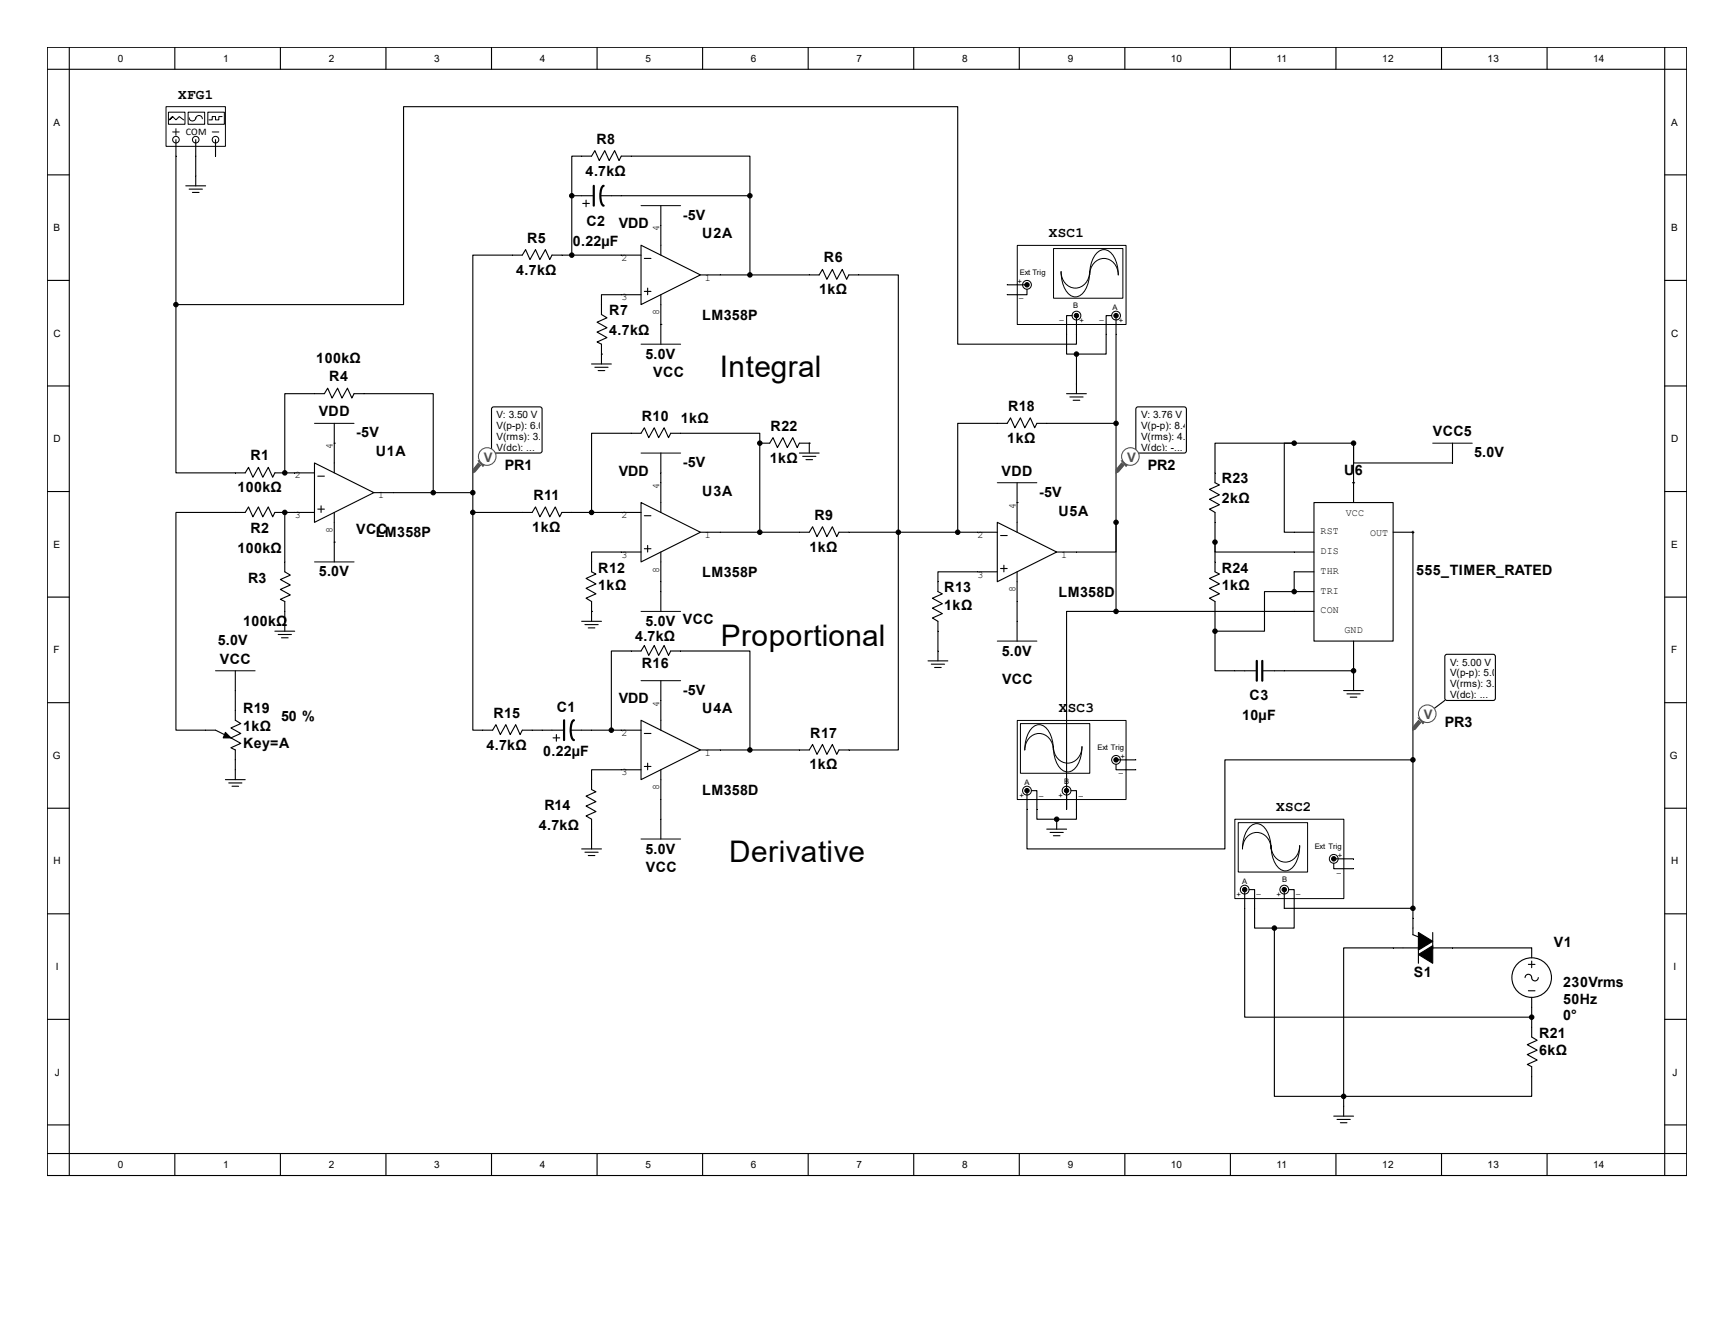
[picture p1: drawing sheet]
<svg xmlns="http://www.w3.org/2000/svg" width="279mm" height="216mm" viewBox="0 0 279 216" stroke-linecap="round" stroke-linejoin="round" font-family="sans-serif">
<g fill="none" stroke="#000" stroke-width=".18">
<path d="M7.6 7.6h264.2v181.8h-264.2zM7.6 11.2h264.2M11.2 7.6v181.8M28.2 7.6v3.6M45.2 7.6v3.6M62.2 7.6v3.6M79.2 7.6v3.6M96.2 7.6v3.6M113.2 7.6v3.6M130.2 7.6v3.6M147.2 7.6v3.6M164.2 7.6v3.6"/>
<path d="M181.2 7.6v3.6M198.3 7.6v3.6M215.3 7.6v3.6M232.3 7.6v3.6M249.3 7.6v3.6M268.2 7.6v181.8M7.6 28.2h3.6M92.1 31.5h3.6M92.1 31.5v9.6M93.9 32.8h1.1M94.4 32.2v1.1M96.7 31.5h24.1v12.8"/>
<path d="M101.7 25.2h-1.6l-.4 .7-.7-1.6-.8 1.6-.8-1.6-.8 1.6-.7-1.6-.6 .9h-3.2v6.3M103.3 39.5l9.6 4.8-9.6 4.8zM106.5 33.1v8M268.2 28.2h3.6M7.6 45.2h3.6M82.6 41.1h1.6l.5-.9 .7 1.6 .9-1.6 .7 1.6 .9-1.6 .7 1.6 .3-.7h14.4M95.3 58.6h3.2M95.9 59.2h2.1M96.4 59.7h1M96.9 57.1h.1M103.3 47.5h-6.4v3.2l.9 .5-1.6 .7 1.6 .9-1.6 .7 1.6 .9-1.6 .7 .7 .4v3.1M103.8 41.6h1.1"/>
<path d="M103.8 47h1.1M104.4 46.4v1.1M106.5 47.5v4.8M112.9 44.3h3.1M130.4 44.3h1.6l.5-.9 .7 1.6 .9-1.6 .7 1.6 .9-1.6 .7 1.6 .4-.7h1.6M268.2 45.2h3.6M7.6 62.2h3.6M7.6 79.2h3.6M37.9 76.2h1.6l.5-.9 .8 1.6 .8-1.6 .7 1.6 .9-1.6 .7 1.6 .4-.7h6.4M45.9 76.2v-12.8h6.4l.5-.9 .7 1.6 .9-1.6 .7 1.6 .9-1.6 .7 1.6 .3-.7h12.8v16M50.7 74.6l9.5 4.8-9.5 4.8zM51.2 76.7h1.1"/>
<path d="M53.9 71.4h.1M53.9 68.2v8M60.2 79.4h16v3.2M106.5 73v9.6M109.7 69.8h-1.6l-.4 .7-.7-1.6-.9 1.6-.7-1.6-.9 1.6-.7-1.6-.5 .9h-8v12.8M163.9 77.8v8M168.7 68.2h-1.6l-.4 .7-.7-1.6-.9 1.6-.7-1.6-.9 1.6-.7-1.6-.5 .9h-8v17.6M268.2 62.2h3.6M268.2 79.2h3.6M7.6 96.2h3.6M37.9 82.6h1.6l.5-.9 .8 1.6 .8-1.6 .7 1.6 .9-1.6 .7 1.6 .4-.7h6.4M45.9 82.6v9.5l.9 .6-1.6 .7 1.6 .9-1.6 .7 1.6 .9-1.6 .7 .7 .3v4.8"/>
<path d="M51.2 82h1.1M51.7 81.5v1.1M53.9 82.6v4.7M76.2 82.6h9.6l.5-.9 .7 1.6 .9-1.6 .7 1.6 .9-1.6 .7 1.6 .3-.7h12.8M76.2 82.6v35h3.2l.5-.8 .7 1.6 .9-1.6 .7 1.6 .9-1.6 .7 1.6 .4-.8h6.7M95.3 98.5h.1M103.3 81l9.6 4.8-9.6 4.7zM103.3 88.9h-8v3.2l.7 .4-1.6 .7 1.6 .9-1.6 .7 1.6 .9-1.6 .7 .9 .5v3.2M103.8 83.1h1.1M103.8 88.4h1.1M104.4 87.9v1M106.5 88.9v4.8"/>
<path d="M112.9 85.8h3.1M128.8 85.8h1.6l.5-.9 .7 1.6 .9-1.6 .7 1.6 .9-1.6 .7 1.6 .4-.7h25.5M144.7 85.8v35h-9.5l-.4 .7-.7-1.6-.9 1.6-.7-1.6-.9 1.6-.7-1.6-.5 .9h-1.6M160.7 84.2l9.6 4.7-9.6 4.8zM160.7 92.1h-9.6v3.2l.7 .4-1.6 .7 1.6 .9-1.6 .7 1.6 .9-1.6 .7 .9 .5v6.4M161.2 86.3h1.1M161.2 91.6h1.1M161.8 91.1v1M163.9 81h.1M163.9 92.1v4.8M170.3 88.9h3.2M268.2 96.2h3.6"/>
<path d="M7.6 113.2h3.6M44.3 101.7h3.2M44.8 102.2h2.2M45.4 102.8h1M89.1 118.9h1.1M89.6 118.4v1M92 117.6h11.3M93.7 100.1h3.2M94.3 100.6h2.1M94.8 101.2h1.1M98.5 117.6v-12.7h4.8l.5-.9 .7 1.6 .9-1.6 .7 1.6 .9-1.6 .7 1.6 .4-.7h12.7v15.9M103.3 116l9.6 4.8-9.6 4.8z"/>
<path d="M103.8 118.2h1.1M106.5 109.7v7.9M149.5 106.5h3.2M150.1 107h2.1M150.6 107.5h1.1M268.2 113.2h3.6M7.6 130.2h3.6M93.7 136.8h3.2M94.3 137.3h2.1M94.8 137.8h1.1M103.3 124h-8v3.2l.7 .4-1.6 .7 1.6 .9-1.6 .7 1.6 .9-1.6 .7 .9 .5v4.8M103.8 123.5h1.1"/>
<path d="M104.4 123v1M106.5 124v4.8M112.9 120.8h3.1M268.2 130.2h3.6M7.6 147.2h3.6M268.2 147.2h3.6M7.6 164.2h3.6M268.2 164.2h3.6M7.6 181.3h3.6M7.6 185.9h264.2M28.2 185.9v3.5M45.2 185.9v3.5"/>
<path d="M62.2 185.9v3.5M79.2 185.9v3.5M96.2 185.9v3.5M113.2 185.9v3.5M130.2 185.9v3.5M147.2 185.9v3.5M164.2 185.9v3.5M181.2 185.9v3.5M198.3 185.9v3.5M215.3 185.9v3.5M232.3 185.9v3.5M249.3 185.9v3.5"/>
<path d="M268.2 181.3h3.6"/>
</g>
<path d="M95.7 29.9v3.2M97.3 29.9a2.13 2.13 0 0 0-.5 2.1 1.13 1.13 0 0 0 .5 1.1M90.9 116v3.2M92.5 116a2.13 2.13 0 0 0-.5 2.1 1.13 1.13 0 0 0 .5 1.1" fill="none" stroke="#000" stroke-width=".35"/>
<g fill="#000" stroke="#000" stroke-width=".18">
<circle cx="92.1" cy="31.5" r=".35"/>
<circle cx="120.8" cy="31.5" r=".35"/>
<circle cx="92.1" cy="41.1" r=".35"/>
<circle cx="120.8" cy="44.3" r=".35"/>
<circle cx="45.9" cy="76.2" r=".35"/>
<circle cx="69.8" cy="79.4" r=".35"/>
<circle cx="76.2" cy="79.4" r=".35"/>
<circle cx="45.9" cy="82.6" r=".35"/>
<circle cx="76.2" cy="82.6" r=".35"/>
<circle cx="95.3" cy="82.6" r=".35"/>
<circle cx="144.7" cy="85.8" r=".35"/>
<circle cx="154.3" cy="85.8" r=".35"/>
<circle cx="98.5" cy="117.6" r=".35"/>
<circle cx="120.8" cy="120.8" r=".35"/>
</g>
<path d="M103.3 33.1h6.4M50.7 68.2h6.3M103.3 73h6.4M160.7 77.8h6.4M103.3 109.7h6.4" fill="none" stroke="#000" stroke-width=".16"/>
<path d="M164 39.6h17.4v12.7h-17.4z" fill="#fff"/>
<path d="M163.9 39.5h17.5v12.8h-17.5z" fill="none" stroke="#000" stroke-width=".16"/>
<path d="M169.8 40.1h11.1v7.9h-11.1z" fill="#fff"/>
<path d="M169.8 40h11.1v8h-11.1zM171 43.8a2.36 2.36 0 0 0 3.3 2.4 2.69 2.69 0 0 0 1.3-2.4 4.8 4.8 0 0 1-1.4 3.7 1.66 1.66 0 0 1-2.6-.9 6 6 0 0 1-.6-2.8zM176.6 40.9a1.54 1.54 0 0 1 2.6 0 5.2 5.2 0 0 1 1 3.4 2.36 2.36 0 0 0-3.3-2.4 2.69 2.69 0 0 0-1.3 2.4 5.6 5.6 0 0 1 1-3.4z" fill="none" stroke="#000" stroke-width=".16"/>
<g fill="#fff" stroke="#000" stroke-width=".16">
<circle cx="173.4" cy="50.9" r=".71"/>
<circle cx="179.8" cy="50.9" r=".71"/>
<circle cx="165.5" cy="45.9" r=".71"/>
</g>
<g fill="none" stroke="#000" stroke-width=".18">
<path d="M101.7 25.2h19.1v6.3M82.6 41.1h-6.4v38.3M106.5 52.3h.1M106.5 52.3v3.2M120.8 44.3h9.6M162.3 45.9h3M165.5 46.6v.9h-3.2M172.7 50.9h-.8v6.2h1.6M173.5 50.9v3M173.5 57.1v6.3M179.1 50.9h-.9v6.2h-4.7M179.8 51.2v2.7"/>
<path d="M171.9 63.4h3.1M172.4 64h2.1M172.9 64.5h1.1M37.9 82.6h-9.5v35h6.3l2.5 1.3M53.9 87.3h.1M53.9 87.3v3.2M106.5 93.7v4.8M116 85.8h6.4M163.9 96.9v6.4M37.9 108.1v7.9l.9 .6-1.6 .7 1.6 .9-1.6 .7 1.6 .9-1.6 .7 .7 .3v4.8M36.3 125.6h3.2M36.9 126.1h2.1"/>
<path d="M37.4 126.7h1M106.5 128.8v6.4M120.8 120.8h8M224.5 152.7h4M227.7 147.9v2.7l.8 .4M228.5 152.5v2.7M230.9 150.2v2.7M230.9 152.7h3.1M246.3 155.4h1M246.3 159.6h1M246.8 152.7v1.6M246.8 154.9v1"/>
<path d="M247.9 157.5a.53 .53 0 0 1-.6 .5 .53 .53 0 0 1-.5-.5 .53 .53 0 0 0-.5-.5 .53 .53 0 0 0-.6 .5M246.8 165.5v1.6l.9 .5-1.6 .7 1.6 .9-1.6 .7 1.6 .9-1.6 .7 .7 .4v1.6M246.8 160.7v1.6"/>
<circle cx="246.8" cy="157.5" r="3.2"/>
</g>
<g fill="#000" stroke="#000" stroke-width=".16">
<circle cx="165.5" cy="45.9" r=".35"/>
<circle cx="173.4" cy="50.9" r=".35"/>
<circle cx="179.8" cy="50.9" r=".35"/>
</g>
<g fill="#000" stroke="#000" stroke-width=".18">
<path d="M36.3 118l.9 .9h-1.2zM228.5 150.2l2.4 1.5-2.4 1.4zM228.5 153.8l2.4-1.4v2.8z"/>
<circle cx="173.4" cy="57.1" r=".35"/>
<circle cx="122.4" cy="85.8" r=".35"/>
</g>
<path d="M103.3 55.5h6.4M50.7 90.5h6.3M103.3 98.5h6.4M34.7 108.1h6.4M160.7 103.3h6.4M103.3 135.2h6.4" fill="none" stroke="#000" stroke-width=".16"/>
<path d="M199 132h17.5v12.8h-17.5z" fill="#fff"/>
<path d="M199 132h17.5v12.8h-17.5z" fill="none" stroke="#000" stroke-width=".16"/>
<path d="M199.6 132.6h11.1v7.9h-11.1z" fill="#fff"/>
<path d="M199.5 132.5h11.2v8h-11.2zM201.2 133.4a1.54 1.54 0 0 1 2.6 0 5.2 5.2 0 0 1 1 3.4 2.36 2.36 0 0 0-3.3-2.4 2.69 2.69 0 0 0-1.3 2.4 5.6 5.6 0 0 1 1-3.4zM204.8 136.2a2.36 2.36 0 0 0 3.3 2.4 2.69 2.69 0 0 0 1.3-2.4 4.8 4.8 0 0 1-1.4 3.8 1.66 1.66 0 0 1-2.5-.9 6 6 0 0 1-.7-2.9z" fill="none" stroke="#000" stroke-width=".16"/>
<g fill="#fff" stroke="#000" stroke-width=".16">
<circle cx="206.9" cy="143.3" r=".71"/>
<circle cx="200.6" cy="143.3" r=".71"/>
<circle cx="214.9" cy="138.4" r=".71"/>
</g>
<g fill="none" stroke="#000" stroke-width=".18">
<path d="M109.7 69.8h12.7v1.6M122.4 71.4h1.6l.6-.9 .7 1.6 .8-1.6 .8 1.6 .8-1.6 .7 1.6 .4-.7h1.6M122.4 71.4h.1M122.4 71.4v14.4M128.8 73h3.2M129.3 73.5h2.2M129.9 74.1h1M130.4 71.4h.1M130.4 71.4v1.6M208.5 71.4h-12.7v6.4l.7 .3-1.6 .7 1.6 .9-1.6 .7 1.6 .9-1.6 .7 .9 .6v9.5l.7 .4-1.6 .7 1.6 .9-1.6 .7 1.6 .9-1.6 .7 .9 .5v4.8M208.5 71.4h-1.6v14.4h4.8M208.5 71.4h9.6"/>
<path d="M217.9 77.8h.4M218.1 71.4v3.2h15.9v-3.2M218.1 71.4v9.6M179.8 84.2v4.7h-6.3M195.8 87.3v1.6h15.9M208.5 95.3h-4.8v6.4h-7.9M208.5 98.5h3.2M208.5 95.3h3.2M211.7 81h12.8v22.3h-12.8zM211.7 92.1h-3.2v3.2M224.5 85.8h3.3M227.7 85.6v.3"/>
<path d="M195.8 101.7v6.4h6.5M203.6 108.1h14.5M216.5 111.3h3.2M217 111.8h2.2M217.6 112.3h1M218.1 103.3v8M214.9 139.1v.9h3.2M215.1 138.4h3M200.6 143.7v20.2h46.2M201.3 143.3h.9v6.2h3.1M205.3 149.5v27.1h11.2M206.9 143.3v3h20.8v1.6"/>
<path d="M207.6 143.3h.9v6.2h-3.2M224.5 152.7h-8v23.9M234 152.7h12.8M214.9 179.8h3.2M216.5 176.6v3.2M246.8 173.5v3.1h-30.3M246.8 162.3v3.2M215.4 180.4h2.2M216 180.9h1"/>
</g>
<g fill="#000" stroke="#000" stroke-width=".16">
<circle cx="214.9" cy="138.4" r=".35"/>
<circle cx="200.6" cy="143.3" r=".35"/>
<circle cx="206.9" cy="143.3" r=".35"/>
</g>
<g fill="#000" stroke="#000" stroke-width=".18">
<circle cx="122.4" cy="71.4" r=".35"/>
<circle cx="208.5" cy="71.4" r=".35"/>
<circle cx="218.1" cy="71.4" r=".35"/>
<circle cx="179.8" cy="84.2" r=".35"/>
<circle cx="195.8" cy="87.3" r=".35"/>
<circle cx="208.5" cy="95.3" r=".35"/>
<circle cx="195.8" cy="101.7" r=".35"/>
<circle cx="218.1" cy="108.1" r=".35"/>
<circle cx="205.3" cy="149.5" r=".35"/>
<circle cx="227.7" cy="146.3" r=".35"/>
<circle cx="216.5" cy="176.6" r=".35"/>
<circle cx="246.8" cy="163.9" r=".35"/>
</g>
<path d="M202.5 106.5v3.2M203.4 106.5v3.2" fill="none" stroke="#000" stroke-width=".35"/>
<path d="M230.9 71.4h6.3" fill="none" stroke="#000" stroke-width=".16"/>
<path d="M26.8 17.2h9.5v6.4h-9.5z" fill="#fff"/>
<path d="M26.8 17.2h9.5v6.4h-9.5z" fill="none" stroke="#000" stroke-width=".16"/>
<circle cx="28.3" cy="22.5" r=".53" fill="#fff" stroke="#000" stroke-width=".16"/>
<path d="M28.4 22.5v1.1" fill="none" stroke="#000" stroke-width=".18"/>
<path d="M27.8 21.3h1.1" fill="none" stroke="#000" stroke-width=".16"/>
<circle cx="31.5" cy="22.5" r=".53" fill="#fff" stroke="#000" stroke-width=".16"/>
<path d="M31.5 22.5v1.1" fill="none" stroke="#000" stroke-width=".18"/>
<circle cx="34.7" cy="22.5" r=".53" fill="#fff" stroke="#000" stroke-width=".16"/>
<path d="M28.4 20.7v1.1M34.2 21.3h1.1" fill="none" stroke="#000" stroke-width=".16"/>
<path d="M34.7 22.5v1.1" fill="none" stroke="#000" stroke-width=".18"/>
<path d="M27.2 18.1h2.6v1.9h-2.6z" fill="#fff"/>
<path d="M27.1 18.1h2.7v1.9h-2.7zM27.3 19.3l.5-.5-.5 .5 .5-.5 .6 .5 .5-.5 .7 .5" fill="none" stroke="#000" stroke-width=".16"/>
<path d="M30.4 18.1h2.6v1.9h-2.6z" fill="#fff"/>
<path d="M30.3 18.1h2.7v1.9h-2.7zM30.5 19a.53 .53 0 0 0 .5 .5 .53 .53 0 0 0 .5-.5M31.5 19.1a.53 .53 0 0 1 .6-.5 .53 .53 0 0 1 .5 .5" fill="none" stroke="#000" stroke-width=".16"/>
<path d="M33.5 18.1h2.7v1.9h-2.7z" fill="#fff"/>
<path d="M33.5 18.1h2.7v1.9h-2.7zM35.8 18.8h-.5v.5h-.6v-.5h-.5v.5h-.5" fill="none" stroke="#000" stroke-width=".16"/>
<g fill="none" stroke="#000" stroke-width=".18">
<path d="M28.4 23.6v25.5M29.9 29.9h3.2M30.5 30.5h2.1M31 31h1.1M31.5 23.6v6.3M34.7 23.6v1.6M28.4 49.1h36.6v-31.9h89.3v38.3h19.2v-1.6M28.4 49.1v27.1h9.5M116 44.3h4.8M138.4 44.3h6.3v41.5M179.8 53.9v30.3M168.7 68.2h11.1"/>
<path d="M122.4 85.8h6.4M116 120.8h4.8"/>
</g>
<g fill="#000" stroke="#000" stroke-width=".18">
<circle cx="28.3" cy="49.1" r=".35"/>
<circle cx="179.8" cy="68.2" r=".35"/>
</g>
<path d="M164 116.1h17.4v12.7h-17.4z" fill="#fff"/>
<path d="M163.9 116.1h17.5v12.7h-17.5z" fill="none" stroke="#000" stroke-width=".16"/>
<path d="M164.5 116.6h11.1v8h-11.1z" fill="#fff"/>
<path d="M164.4 116.6h11.2v8h-11.2zM166.1 117.5a1.54 1.54 0 0 1 2.6 0 5.2 5.2 0 0 1 1 3.3 2.36 2.36 0 0 0-3.3-2.4 2.69 2.69 0 0 0-1.3 2.4 5.6 5.6 0 0 1 1-3.3zM169.7 120.3a2.36 2.36 0 0 0 3.3 2.4 2.69 2.69 0 0 0 1.3-2.4 4.8 4.8 0 0 1-1.4 3.8 1.66 1.66 0 0 1-2.5-.9 6 6 0 0 1-.7-2.9z" fill="none" stroke="#000" stroke-width=".16"/>
<g fill="#fff" stroke="#000" stroke-width=".16">
<circle cx="171.9" cy="127.4" r=".71"/>
<circle cx="165.5" cy="127.4" r=".71"/>
<circle cx="179.8" cy="122.4" r=".71"/>
</g>
<g fill="none" stroke="#000" stroke-width=".18">
<path d="M179.8 98.5h-7.9v31.9v-3M179.8 98.5h28.7M179.8 84.2v14.3M227.7 85.8v60.5M166.2 127.4h.9v4.6h3.2M168.7 133.6h3.2M169.2 134.1h2.1M169.7 134.7h1.1M170.3 132h.1M170.3 132v1.6M172.6 127.4h.9v4.6h-3.2M179.8 123.1v.9h3.2"/>
<path d="M180 122.4h3M227.7 122.4h-30.3v14.4h-31.9v-9.1"/>
</g>
<g fill="#000" stroke="#000" stroke-width=".16">
<circle cx="165.5" cy="127.4" r=".35"/>
<circle cx="171.9" cy="127.4" r=".35"/>
<circle cx="179.8" cy="122.4" r=".35"/>
</g>
<g fill="#000" stroke="#000" stroke-width=".18">
<circle cx="179.8" cy="98.5" r=".35"/>
<circle cx="170.3" cy="132" r=".35"/>
<circle cx="227.7" cy="122.4" r=".35"/>
</g>
<path d="M79.4 65.6h7.8l.1 .3v6.9l-.3 .2-7.6-.1-.2-.3v-6.7z" fill-rule="evenodd" fill="#fff" stroke="#000" stroke-width=".18"/>
<path d="M79.2 73l-.7 .5" fill="none" stroke="#000" stroke-width=".18"/>
<path d="M77.1 74.6l.3 .4-.9 1-.3 .2v-.5z" fill-rule="evenodd" fill="#505050"/>
<path d="M77.1 74.6l.3 .4-.9 1-.3 .2v-.5z" fill="none" stroke="#505050" stroke-width=".17"/>
<path d="M77.1 74.3h.2l.7 .7-.2 .1z" fill-rule="evenodd" fill="#505050"/>
<path d="M77.1 74.3h.2l.7 .7-.2 .1z" fill="none" stroke="#505050" stroke-width=".17"/>
<circle cx="78.5" cy="73.6" r="1.42" fill="#fff"/>
<circle cx="78.5" cy="73.6" r="1.42" fill="none" stroke="#505050" stroke-width=".17"/>
<path d="M183.2 65.6h7.8l.2 .3-.1 6.9-.3 .2-7.6-.1-.2-.3v-6.7z" fill-rule="evenodd" fill="#fff" stroke="#000" stroke-width=".18"/>
<path d="M183 73l-.9 .5" fill="none" stroke="#000" stroke-width=".18"/>
<path d="M180.7 74.6l.4 .4-.9 1-.4 .2v-.5z" fill-rule="evenodd" fill="#505050"/>
<path d="M180.7 74.6l.4 .4-.9 1-.4 .2v-.5z" fill="none" stroke="#505050" stroke-width=".17"/>
<path d="M180.7 74.3h.2l.7 .7-.2 .1z" fill-rule="evenodd" fill="#505050"/>
<path d="M180.7 74.3h.2l.7 .7-.2 .1z" fill="none" stroke="#505050" stroke-width=".17"/>
<circle cx="182.1" cy="73.6" r="1.42" fill="#fff"/>
<circle cx="182.1" cy="73.6" r="1.42" fill="none" stroke="#505050" stroke-width=".17"/>
<path d="M233 105.5h7.8l.2 .3-.1 6.9-.3 .2-7.6-.1-.2-.3v-6.7z" fill-rule="evenodd" fill="#fff" stroke="#000" stroke-width=".18"/>
<path d="M232.8 112.9l-2.8 2.1" fill="none" stroke="#000" stroke-width=".18"/>
<path d="M228.6 116.1l.3 .3-.9 1.1-.3 .1v-.5z" fill-rule="evenodd" fill="#505050"/>
<path d="M228.6 116.1l.3 .3-.9 1.1-.3 .1v-.5z" fill="none" stroke="#505050" stroke-width=".17"/>
<path d="M228.6 115.7h.1l.7 .7-.1 .2z" fill-rule="evenodd" fill="#505050"/>
<path d="M228.6 115.7h.1l.7 .7-.1 .2z" fill="none" stroke="#505050" stroke-width=".17"/>
<circle cx="230" cy="115" r="1.42" fill="#fff"/>
<circle cx="230" cy="115" r="1.42" fill="none" stroke="#505050" stroke-width=".17"/>
<g font-size="4.8">
<text x="116" y="60.7">Integral</text>
<text x="116.2" y="104.1">Proportional</text>
<text x="117.5" y="138.8">Derivative</text>
</g>
<g font-size="2.3">
<text x="28.7" y="15.9">XFG1</text>
<text x="96.1" y="23.2">R8</text>
<text x="94.4" y="28.3">4.7kΩ</text>
<text x="110" y="35.4">-5V</text>
<text x="84.9" y="39.1">R5</text>
<text x="92.3" y="39.6">0.22µF</text>
<text x="94.5" y="36.4">C2</text>
<text x="99.7" y="36.8">VDD</text>
<text x="113.2" y="38.4">U2A</text>
<text x="169" y="38.2">XSC1</text>
<text x="83.2" y="44.2">4.7kΩ</text>
<text x="132" y="47.4">1kΩ</text>
<text x="132.8" y="42.3">R6</text>
<text x="98.2" y="50.8">R7</text>
<text x="98.2" y="54">4.7kΩ</text>
<text x="113.2" y="51.5">LM358P</text>
<text x="51" y="58.4">100kΩ</text>
<text x="104" y="57.9">5.0V</text>
<text x="53" y="61.4">R4</text>
<text x="105.2" y="60.7">VCC</text>
<text x="51.4" y="67.1">VDD</text>
<text x="57.4" y="70.5">-5V</text>
<text x="103.4" y="67.8">R10</text>
<text x="109.7" y="68.2">1kΩ</text>
<text x="124.2" y="69.4">R22</text>
<text x="162.3" y="71.3">1kΩ</text>
<text x="162.4" y="66.2">R18</text>
<text x="230.9" y="70.3">VCC5</text>
<text x="40.3" y="74.2">R1</text>
<text x="60.5" y="73.5">U1A</text>
<text x="81.3" y="75.6">PR1</text>
<text x="99.7" y="76.7">VDD</text>
<text x="110" y="75.3">-5V</text>
<text x="124" y="74.5">1kΩ</text>
<text x="161.4" y="76.7">VDD</text>
<text x="185" y="75.6">PR2</text>
<text x="196.8" y="77.9">R23</text>
<text x="216.6" y="76.5">U6</text>
<text x="237.5" y="73.7">5.0V</text>
<text x="38.3" y="79.3">100kΩ</text>
<text x="85.9" y="80.6">R11</text>
<text x="113.2" y="79.8">U3A</text>
<text x="131.2" y="83.7">R9</text>
<text x="167.4" y="80.1">-5V</text>
<text x="170.6" y="83.1">U5A</text>
<text x="196.8" y="81.1">2kΩ</text>
<text x="38.3" y="89.1">100kΩ</text>
<text x="40.3" y="85.9">R2</text>
<text x="57.4" y="86.1">VCC</text>
<text x="60.5" y="86.6">LM358P</text>
<text x="85.8" y="85.7">1kΩ</text>
<text x="130.4" y="88.9">1kΩ</text>
<text x="40" y="93.9">R3</text>
<text x="51.4" y="92.8">5.0V</text>
<text x="96.4" y="92.2">R12</text>
<text x="96.4" y="95.1">1kΩ</text>
<text x="113.2" y="93">LM358P</text>
<text x="152.1" y="95.5">R13</text>
<text x="196.8" y="92.2">R24</text>
<text x="196.8" y="95.1">1kΩ</text>
<text x="228.2" y="92.6">555_TIMER_RATED</text>
<text x="39.2" y="100.9">100kΩ</text>
<text x="104" y="100.9">5.0V VCC</text>
<text x="152.1" y="98.3">1kΩ</text>
<text x="170.6" y="96.1">LM358D</text>
<text x="35.1" y="104">5.0V</text>
<text x="35.4" y="107">VCC</text>
<text x="102.3" y="103.3">4.7kΩ</text>
<text x="103.4" y="107.7">R16</text>
<text x="161.4" y="105.7">5.0V</text>
<text x="99.7" y="113.3">VDD</text>
<text x="110" y="111.9">-5V</text>
<text x="161.5" y="110.2">VCC</text>
<text x="201.3" y="112.8">C3</text>
<text x="39.2" y="114.9">R19</text>
<text x="39.2" y="117.8">1kΩ</text>
<text x="45.3" y="116.2">50 %</text>
<text x="79.5" y="115.7">R15</text>
<text x="89.7" y="114.8">C1</text>
<text x="113.2" y="114.9">U4A</text>
<text x="130.6" y="118.8">R17</text>
<text x="170.6" y="114.8">XSC3</text>
<text x="200.2" y="116">10µF</text>
<text x="232.8" y="117.1">PR3</text>
<text x="39.2" y="120.4">Key=A</text>
<text x="78.4" y="120.8">4.7kΩ</text>
<text x="87.5" y="121.8">0.22µF</text>
<text x="130.4" y="124">1kΩ</text>
<text x="87.7" y="130.5">R14</text>
<text x="113.2" y="128.1">LM358D</text>
<text x="205.7" y="130.7">XSC2</text>
<text x="86.8" y="133.7">4.7kΩ</text>
<text x="104" y="137.6">5.0V</text>
<text x="104.1" y="140.5">VCC</text>
<text x="250.4" y="152.7">V1</text>
<text x="227.8" y="157.4">S1</text>
<text x="251.9" y="159">230Vrms</text>
<text x="251.9" y="161.7">50Hz</text>
<text x="248" y="167.2">R21</text>
<text x="251.9" y="164.3">0°</text>
<text x="248" y="170.1">6kΩ</text>
</g>
<g font-size="2.1" fill="#505050">
<text x="78" y="74.4">V</text>
<text x="181.6" y="74.4">V</text>
<text x="229.4" y="115.9">V</text>
</g>
<g font-size="1.6">
<text x="19" y="9.9">0</text>
<text x="36" y="9.9">1</text>
<text x="53" y="9.9">2</text>
<text x="69.9" y="9.9">3</text>
<text x="87" y="9.9">4</text>
<text x="104" y="9.9">5</text>
<text x="121" y="9.9">6</text>
<text x="138" y="9.9">7</text>
<text x="155" y="9.9">8</text>
<text x="172" y="9.9">9</text>
<text x="188.6" y="9.9">10</text>
<text x="205.7" y="9.9">11</text>
<text x="222.7" y="9.9">12</text>
<text x="239.7" y="9.9">13</text>
<text x="256.7" y="9.9">14</text>
<text x="8.6" y="20.2">A</text>
<text x="29.9" y="21.7">COM</text>
<text x="269.3" y="20.2">A</text>
<text x="8.6" y="37.2">B</text>
<text x="100.1" y="42">2</text>
<text x="106.2" y="37.3" transform="rotate(-90 106.2 37.3)">4</text>
<text x="269.3" y="37.2">B</text>
<text x="113.6" y="45.2">1</text>
<text x="100.1" y="48.4">3</text>
<text x="106.2" y="50.8" transform="rotate(-90 106.2 50.8)">8</text>
<text x="8.6" y="54.2">C</text>
<text x="269.3" y="54.2">C</text>
<text x="8.6" y="71.2">D</text>
<text x="80" y="67.4">V: 3.50 V</text>
<text x="80" y="69.1">V(p-p): 6.03 V</text>
<text x="80" y="70.9">V(rms): 3.04 V</text>
<text x="183.9" y="67.4">V: 3.76 V</text>
<text x="183.9" y="69.1">V(p-p): 8.45 V</text>
<text x="183.9" y="70.9">V(rms): 4.24 V</text>
<text x="269.3" y="71.2">D</text>
<text x="47.5" y="77.1">2</text>
<text x="53.6" y="72.4" transform="rotate(-90 53.6 72.4)">4</text>
<text x="80" y="72.6">V(dc): ...</text>
<text x="183.9" y="72.6">V(dc): -...</text>
<text x="47.5" y="83.5">3</text>
<text x="61" y="80.3">1</text>
<text x="100.1" y="83.5">2</text>
<text x="106.2" y="78.8" transform="rotate(-90 106.2 78.8)">4</text>
<text x="163.6" y="82" transform="rotate(-90 163.6 82)">4</text>
<text x="216.9" y="83.2">VCC</text>
<text x="8.6" y="88.3">E</text>
<text x="53.6" y="85.9" transform="rotate(-90 53.6 85.9)">8</text>
<text x="100.1" y="89.8">3</text>
<text x="113.6" y="86.7">1</text>
<text x="157.5" y="86.7">2</text>
<text x="171" y="89.8">1</text>
<text x="212.8" y="89.2">DIS</text>
<text x="212.8" y="86.1">RST</text>
<text x="220.8" y="86.4">OUT</text>
<text x="269.3" y="88.3">E</text>
<text x="106.2" y="92.2" transform="rotate(-90 106.2 92.2)">8</text>
<text x="157.5" y="93">3</text>
<text x="163.6" y="95.4" transform="rotate(-90 163.6 95.4)">8</text>
<text x="212.8" y="92.5">THR</text>
<text x="212.8" y="95.6">TRI</text>
<text x="212.8" y="98.8">CON</text>
<text x="8.6" y="105.3">F</text>
<text x="216.6" y="102.1">GND</text>
<text x="233.6" y="107.2">V: 5.00 V</text>
<text x="269.3" y="105.3">F</text>
<text x="106.2" y="113.8" transform="rotate(-90 106.2 113.8)">4</text>
<text x="233.6" y="109">V(p-p): 5.00 V</text>
<text x="233.6" y="110.7">V(rms): 3.26 V</text>
<text x="233.6" y="112.5">V(dc): ...</text>
<text x="100.1" y="118.5">2</text>
<text x="8.5" y="122.3">G</text>
<text x="100.1" y="124.9">3</text>
<text x="113.6" y="121.8">1</text>
<text x="269.1" y="122.3">G</text>
<text x="106.2" y="127.3" transform="rotate(-90 106.2 127.3)">8</text>
<text x="8.6" y="139.3">H</text>
<text x="269.3" y="139.3">H</text>
<text x="9" y="156.3">I</text>
<text x="269.7" y="156.3">I</text>
<text x="8.8" y="173.3">J</text>
<text x="269.5" y="173.3">J</text>
<text x="19" y="188.2">0</text>
<text x="36" y="188.2">1</text>
<text x="53" y="188.2">2</text>
<text x="69.9" y="188.2">3</text>
<text x="87" y="188.2">4</text>
<text x="104" y="188.2">5</text>
<text x="121" y="188.2">6</text>
<text x="138" y="188.2">7</text>
<text x="155" y="188.2">8</text>
<text x="172" y="188.2">9</text>
<text x="188.6" y="188.2">10</text>
<text x="205.7" y="188.2">11</text>
<text x="222.7" y="188.2">12</text>
<text x="239.7" y="188.2">13</text>
<text x="256.7" y="188.2">14</text>
</g>
<g font-size="1.2">
<text x="164" y="45.8">+</text>
<text x="164.2" y="47.9">_</text>
<text x="164.3" y="44.4">Ext Trig</text>
<text x="170.7" y="51.5">_</text>
<text x="172.9" y="49.7">B</text>
<text x="173.9" y="52">+</text>
<text x="177.2" y="51.5">_</text>
<text x="179.3" y="49.9">A</text>
<text x="180.3" y="52">+</text>
<text x="176.8" y="120.9">Ext Trig</text>
<text x="180.3" y="124.5">_</text>
<text x="180.6" y="122.3">+</text>
<text x="164.3" y="128.5">+</text>
<text x="165.1" y="126.4">A</text>
<text x="167.4" y="128">_</text>
<text x="170.6" y="128.5">+</text>
<text x="171.4" y="126.2">B</text>
<text x="173.8" y="128">_</text>
<text x="211.8" y="136.9">Ext Trig</text>
<text x="200.2" y="142.4">A</text>
<text x="202.5" y="143.9">_</text>
<text x="206.6" y="142.2">B</text>
<text x="208.8" y="143.9">_</text>
<text x="215.4" y="140.4">_</text>
<text x="215.6" y="138.3">+</text>
<text x="199.3" y="144.5">+</text>
<text x="205.7" y="144.5">+</text>
</g>
</svg>
